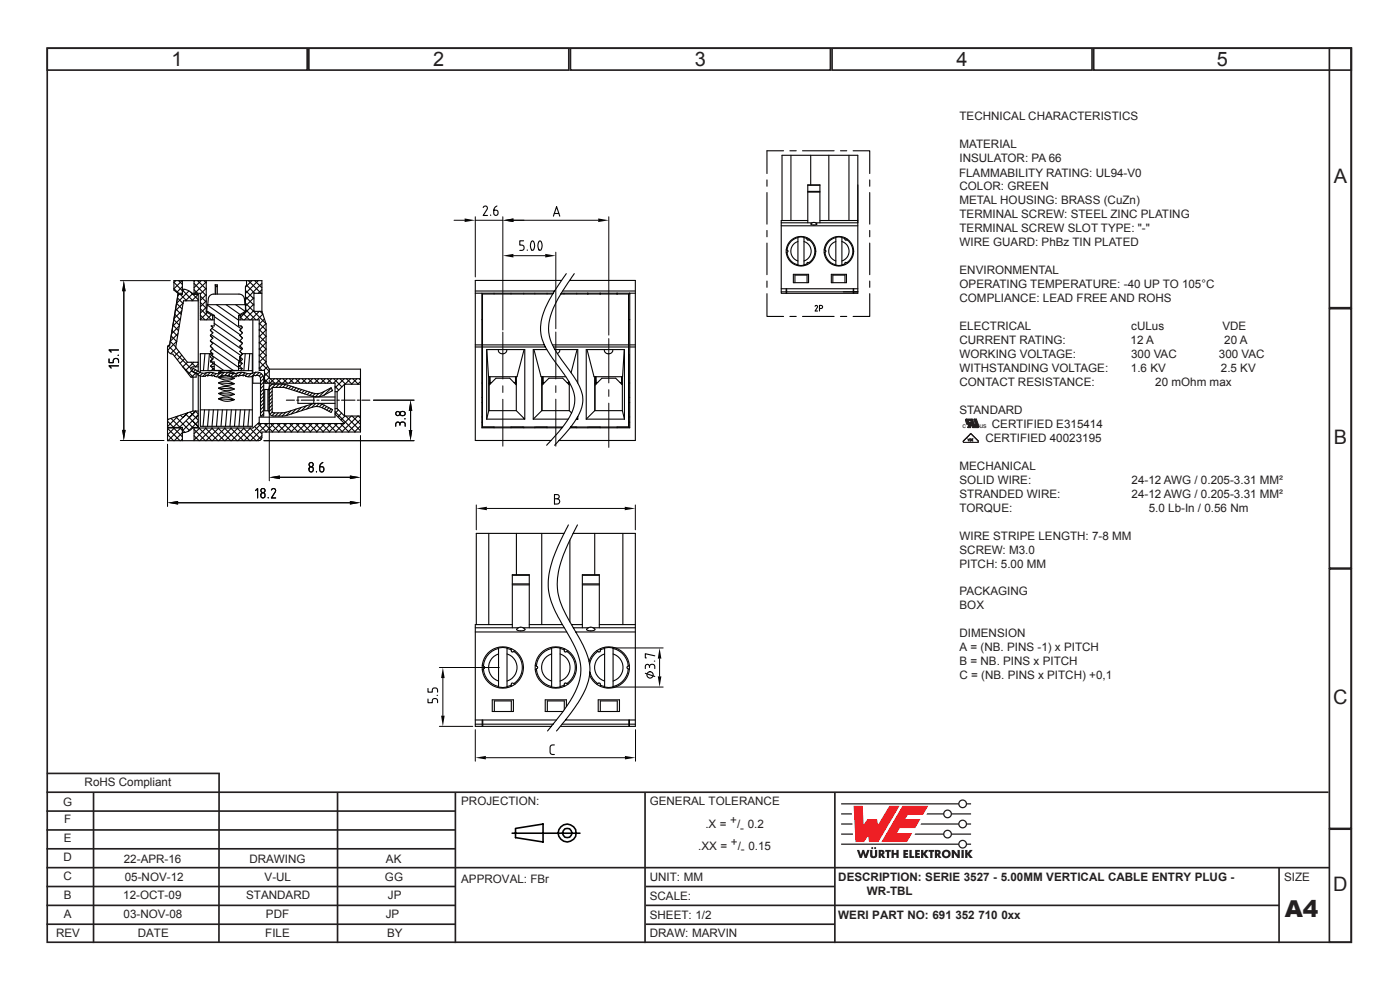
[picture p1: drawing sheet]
<svg xmlns="http://www.w3.org/2000/svg" width="297mm" height="210mm" viewBox="0 0 297 210" stroke-linecap="round" stroke-linejoin="round" font-family="sans-serif">
<g fill="none" stroke="#231f20" stroke-width=".35">
<path d="M10 10.2h276.7v189.7h-276.7zM10 10.2h55.2v4.7h-55.2zM65.5 10.2h55.2v4.7h-55.2zM121 10.2h55.2v4.7h-55.2zM176.5 10.2h55.2v4.7h-55.2zM232 10.2h54.7v4.7h-54.7zM282 10.2h4.7v55.1h-4.7zM282 65.5h4.7v55h-4.7zM282 120.7h4.7v55h-4.7zM9.8 168h272M9.8 172h86.7M9.8 176h86.7"/>
<path d="M9.9 164.1h36.7M19.8 168v32M46.5 164l-.1 36M71.6 168v32M96.6 168v32M136.8 168v32M177.1 168v32M282 175.9h4.7v24h-4.7zM9.8 192h86.7M9.8 196h86.7M9.8 180h86.7M9.8 184h272.2"/>
<path d="M9.8 188h86.7M137 192h134.3M137 196h40.1M137 188h40.1M271.3 184v16"/>
</g>
<g fill="#ee1d23">
<path d="M181.1 170.9h1.9l.2 4 .9-1.2h2l.2 1.3 2.4-4.1h2.1l-4.5 7.7h-1.9l-.2-1.3-.9 1.3h-1.8z"/>
<path d="M191.4 170.9h5.5l-1.1 1.9h-3.2l-.6 .9h3.3l-1.1 1.9h-3.3l-.6 1.1h3.2l-1.1 1.9h-5.4z"/>
</g>
<g fill="#231f20">
<path d="M181.8 180.3h.5l.3 1 .3-1h.4l.3 1 .4-1h.5l-.6 1.7h-.5l-.3-1-.3 1h-.4z"/>
<path d="M184.6 180.3h.5v1.2l.2 .1 .3-.1v-1.2h.5v1.1a.76 .76 0 0 1-.8 .6 .76 .76 0 0 1-.7-.6z"/>
<path d="M187.8 180.3h1.2v.4h-.4v1.3h-.5l.1-1.3h-.4z"/>
<path d="M189.1 180.3h.5v.6h.6v-.6h.5l-.1 1.7h-.4v-.7h-.6v.7h-.5z"/>
<path d="M191.6 180.3h1.1v.4h-.6v.2h.5v.4h-.5v.3h.6v.4h-1.1z"/>
<path d="M192.9 180.3h.5v1.3h.5v.4h-1z"/>
<path d="M194.1 180.3h1v.4h-.5v.2h.5v.4h-.5v.3h.6v.4h-1.1z"/>
<path d="M195.4 180.3h.5v.7l.5-.7h.6l-.7 .8 .7 .9h-.6l-.5-.7v.7h-.5z"/>
<path d="M197 180.3h1.2v.4h-.4v1.3h-.5v-1.3h-.3z"/>
<path d="M201.9 180.3h.5l.8 1-.1-1h.5v1.7h-.5l-.7-1.1v1.1h-.5z"/>
<path d="M204 180.3h.5v1.7h-.5z"/>
<path d="M204.7 180.3h.5v.7l.5-.7h.6l-.6 .8 .7 .9h-.6l-.6-.7v.7h-.5z"/>
<circle cx="185" cy="179.9" r=".22"/>
<circle cx="185.7" cy="179.9" r=".22"/>
</g>
<g fill="#231f20">
<path d="M186.9 180.7v.3h.2v-.2zM186.4 180.3h.5a.55 .55 0 0 1 .7 .3 .55 .55 0 0 1-.3 .7l.5 .7h-.5l-.4-.6v.6h-.5z" fill-rule="evenodd"/>
<path d="M198.8 180.7v.3h.2l.1-.2zM198.3 180.3h.6a.55 .55 0 0 1 .6 .3 .55 .55 0 0 1-.2 .7l.4 .7h-.5l-.4-.6v.6h-.5z" fill-rule="evenodd"/>
<path d="M200.3 181.2a.5 .5 0 0 0 1 0 .5 .5 0 0 0-1 0zM199.8 181.1a.95 .95 0 0 1 1.9 0 .95 .95 0 0 1-1.9 0z" fill-rule="evenodd"/>
</g>
<path d="M178.4 176.9h2.6M178.4 174.8h2.4M178.4 172.6h2.3" fill="none" stroke="#231f20" stroke-width=".27"/>
<g fill="#231f20">
<path d="M178.4 170.4h24.9a.94 .94 0 0 1 .9-.8 .94 .94 0 0 1 1 .8h.8v.2h-.8a.94 .94 0 0 1-1 .9 .94 .94 0 0 1-.9-.9h-24.9zM203.5 170.5a.7 .7 0 0 1 1.4 0 .7 .7 0 0 1-1.4 0z" fill-rule="evenodd"/>
<path d="M196.7 172.5h3.4a.94 .94 0 0 1 .9-.8 .94 .94 0 0 1 1 .8h4v.3h-4a.94 .94 0 0 1-1 .8 .94 .94 0 0 1-.9-.8h-3.6zM200.3 172.6a.7 .7 0 0 1 1.4 0 .7 .7 0 0 1-1.4 0z" fill-rule="evenodd"/>
<path d="M195.4 174.7h7.9a.94 .94 0 0 1 .9-.9 .94 .94 0 0 1 1 .9h.8v.2h-.8a.94 .94 0 0 1-1 .8 .94 .94 0 0 1-.9-.8h-8zM203.5 174.8a.7 .7 0 0 1 1.4 0 .7 .7 0 0 1-1.4 0z" fill-rule="evenodd"/>
<path d="M194.2 176.8h5.9a.94 .94 0 0 1 .9-.8 .94 .94 0 0 1 1 .8h4v.3h-4a.94 .94 0 0 1-1 .8 .94 .94 0 0 1-.9-.8h-6.1zM200.3 176.9a.7 .7 0 0 1 1.4 0 .7 .7 0 0 1-1.4 0z" fill-rule="evenodd"/>
<path d="M178.4 178.9h24.9a.94 .94 0 0 1 .9-.8 .94 .94 0 0 1 1 .8h.8v.3h-.8a.94 .94 0 0 1-1 .8 .94 .94 0 0 1-.9-.8h-24.9zM203.5 179.1a.7 .7 0 0 1 1.4 0 .7 .7 0 0 1-1.4 0z" fill-rule="evenodd"/>
</g>
<path d="M204.4 93.5l-.1 .2 .2 .2M204.4 93.5v.2l.1 .1M207.5 93.5v.2l-.1 .1M207.5 93.5l.1 .2-.2 .2" fill="none" stroke="#231f20" stroke-width=".21"/>
<path d="M205.8 92.1l-1.4 1.4v.4h3.1v-.4l-1.4-1.4zM204.4 93.5l1.6-1.4 1.5 1.5-.1 .2h-2.9z" fill="#231f20"/>
<g fill="none" stroke="#231f20" stroke-width=".21">
<path d="M204.3 92h3.3v1.9h-3.3zM204.4 93.5l1.5-1.5 1.6 1.5M204.4 93.5l1.5-1.4 1.6 1.4M204.5 93.8h2.9M204.5 93.9h2.9M204.8 89.1l.3 .8M205.3 93.1l.2 .4 .1-.4M205.4 89.3l.1 .3M205.8 93.1l.2 .1-.1 .3h-.1zM206 89.3l.1 .3M206.2 93.3h.2M206.3 89l.4 1.1"/>
<path d="M206.4 93.1h-.2v.4h.2M206.6 89l.4 1.1M207.1 88.9l.6 1.5"/>
</g>
<path d="M204.9 89l.1 .9 .5 .1-.2 .7h.6l.2-.6 .2 .6 1.4-.1-.6-1.7-.5 .1 .4 1.1h-.3l-.4-1.2zM205.4 89.3h.6l.1 .3h-.6z" fill="#231f20"/>
<path d="M204.8 88.9h2.9v1.8h-2.9zM205.1 89.9l.4 .1-.1 .7h.5l.2-.6 .3 .6h1.1l.2-.3M205.5 89.6h.1M206 89.3h-.6M206.1 89.6h-.6M206.3 89l-1.3-.1-.2 .2M206.7 90.1h.3M207.1 88.9l-.5 .1" fill="none" stroke="#231f20" stroke-width=".21"/>
<path d="M129.9 137.4h10.8M139.9 139.7v3.8M129.9 145.7h10.8" fill="none" stroke="#050504" stroke-width=".21"/>
<g fill="#050504">
<path d="M139.9 137.4l.4 2.3h-.8z"/>
<path d="M139.5 143.5h.8l-.4 2.2z"/>
</g>
<path d="M101 107.1v5.3M103.3 107.9h29.2M134.8 107.1v5.3" fill="none" stroke="#050504" stroke-width=".21"/>
<g fill="none" stroke="#050504" stroke-width=".23">
<path d="M103.7 113.1v19.4M114.9 113.1v19.4M119.7 113.1h-18.7v19.4M120.9 114.6v17.3M126.2 113.1v8.8M132.1 113.1v19.4M134.8 113.1v41h-15.9M100.8 133.2h9.2M100.8 132.5h7.9M100.8 134.1h19.4M105.8 138.7a3 3 0 0 0-2.1 2.9 3 3 0 0 0 2.1 2.9M105.8 137.5a4.1 4.1 0 0 0-3.3 3.8"/>
<path d="M105.8 137.4h1.8v8.3h-1.8zM107.6 137.5l.9 .4M107.6 138.7a3 3 0 0 1 2.1 2.9 3 3 0 0 1-2.1 2.9M108.5 137.6l.1 .7 .6-.3M108.7 124.1h3.6M108.7 123.9h3.6M108.7 122h3.6M108.7 133.2v-11.3h3.6v11.3M109 138.2a4.1 4.1 0 0 1 0 6.8M109.6 133.5a1.01 1.01 0 0 1 1.8 .1 1.38 1.38 0 0 1-1.8-.1zM111 133.2h8.7M112.3 132.5h7"/>
<path d="M117 138.7a3 3 0 0 0-2.1 2.9 3 3 0 0 0 2.1 2.9M117 137.5a4.1 4.1 0 0 0-3.2 3.8M117 137.4h1.8v8.3h-1.8zM118.8 137.5l.9 .4M118.8 138.7a3 3 0 0 1 2.1 2.9 3 3 0 0 1-2.1 2.9M119.7 137.6l.1 .7 .7-.3M120.2 138.2a4.1 4.1 0 0 1 0 6.8M123.5 122h3.6M123.5 133.2v-11.3h3.6v11.3M123.5 124.1h3.6M123.5 123.9h3.6M124.6 133.3a.97 .97 0 0 1 1.6 .3 1.4 1.4 0 0 1-1.7-.1z"/>
<path d="M125.8 133.2h9M126.8 138.2a4.2 4.2 0 0 0-1.7 2.7M127.1 132.5h7.7M127.4 137.6l-.2 .7-.6-.3M128.3 137.5l-.9 .4M128.3 138.7a3 3 0 0 0-2.2 2.9 3 3 0 0 0 2.2 2.9M128.3 137.4h1.8v8.3h-1.8zM130.1 137.5a4.1 4.1 0 0 1 3.2 3.8M130.1 138.7a3 3 0 0 1 2.1 2.9 3 3 0 0 1-2.1 2.9M138.9 139.1l-2-.4v.9h.2M100.8 153.6h1.5M100.8 152.7h17.2"/>
<path d="M102.3 152.7v1.4M102.3 141.1l.5 .5-.5 .4M102.4 152.7v1.4M102.5 141.9a4.1 4.1 0 0 0 3.3 3.7M104.4 148.4h4.5v2.5h-4.5zM104.9 150.9v-2.2h3.6v2.2M108.5 145.3l-.9 .3M109.2 145.1l-.6-.2-.1 .7M113.6 141.1l.5 .5-.5 .4M113.8 141.9a4.1 4.1 0 0 0 3.2 3.7M119.2 153.6h14.2M119.7 150.5v-1.8h-3.6v2.2"/>
<path d="M119.7 145.3l-.9 .3M120.2 149.9v-1.5h-4.5v2.5h3.7M120.5 145.1l-.7-.2-.1 .7M125 140.3a4.4 4.4 0 0 1 6.6-2.3 4.4 4.4 0 0 1 .3 7 4.4 4.4 0 0 1-6.8-1.8M126.6 145.1l.6-.2 .2 .7M126.9 148.4h4.5v2.5h-4.5zM127.4 145.3l.9 .3M127.4 150.9v-2.2h3.6v2.2M133.3 141.9a4.1 4.1 0 0 1-3.2 3.7M133.4 152.7v1.4M133.5 141.1l-.5 .5 .5 .4M133.5 153.6h1.3"/>
<path d="M133.5 152.7v1.4M136.9 142.8l2 .7M137.8 141.6a.47 .47 0 0 0-.3-.7 .47 .47 0 0 0-.6 .5v.4M137.8 141.4a.57 .57 0 0 1 .5-.5 .57 .57 0 0 1 .6 .5v.4M138.8 140.2h.1"/>
<circle cx="106.7" cy="141.6" r="4.4"/>
<circle cx="117.9" cy="141.6" r="4.4"/>
<circle cx="137.9" cy="143.2" r=".67"/>
</g>
<g fill="#050504">
<path d="M101 107.9l2.3-.4v.7z"/>
<path d="M132.5 107.5l2.3 .4-2.3 .3z"/>
</g>
<path d="M100.8 154.8v6.7M134.8 154.8v6.7M103.1 160.7h29.5" fill="none" stroke="#050504" stroke-width=".21"/>
<g fill="#050504">
<path d="M100.8 160.7l2.3-.4v.8z"/>
<path d="M132.6 160.3l2.2 .4-2.2 .4z"/>
</g>
<path d="M106.7 46v24M108.9 46.7h18M129.2 46v25.1" fill="none" stroke="#050504" stroke-width=".21"/>
<g fill="#050504">
<path d="M106.7 46.7l2.2-.4v.8z"/>
<path d="M126.9 46.3l2.3 .4-2.3 .4z"/>
</g>
<path d="M108.9 54.2h6.8M117.9 53.5v16.2" fill="none" stroke="#050504" stroke-width=".21"/>
<path d="M117.6 105.8h.6a.56 .56 0 0 1 .6 .6 .56 .56 0 0 1-.6 .5h-.6v-2h.6a.44 .44 0 0 1 .4 .5 .44 .44 0 0 1-.4 .4" fill="none" stroke="#050504" stroke-width=".23"/>
<g fill="#050504">
<path d="M106.7 54.2l2.2-.3v.7z"/>
<path d="M115.7 53.9l2.2 .3-2.2 .4z"/>
</g>
<path d="M96.3 46.7h2.3M100.8 46v12.7M108.9 46.7h2.3" fill="none" stroke="#050504" stroke-width=".21"/>
<path d="M111.1 51.1h-.8v.9h.4a.57 .57 0 0 1 .5 .6 .57 .57 0 0 1-.5 .5h-.4M111.9 53v.1M112.7 51.2l.3-.1a1.38 1.38 0 0 1 0 2 1.4 1.4 0 0 1-.3-1.9zM114.3 51.2l.2-.1a1.34 1.34 0 0 1 0 2 1.44 1.44 0 0 1-.2-1.9z" fill="none" stroke="#050504" stroke-width=".23"/>
<g fill="#050504">
<path d="M106.7 46.7l2.2-.4v.8z"/>
<path d="M98.6 46.3l2.2 .4-2.2 .4z"/>
</g>
<path d="M100.8 46.7h5.9M106.7 70.5v9.9M129.2 71.8v9.4M106.7 81.8v1.5M106.7 84.7v9.9M129.2 82.7v1.4M129.2 85.5v9.4M93.2 141.6h12.7M93.2 154.1h7.1M94 143.8v8" fill="none" stroke="#050504" stroke-width=".21"/>
<g fill="none" stroke="#050504" stroke-width=".23">
<path d="M100.8 59.5h18.3M102.5 44l.4-.3a.45 .45 0 0 1 .4 .7l-.8 1.3h.9M104.1 45.6v.1M105.4 43.7a1.31 1.31 0 0 0-.4 1.9 .54 .54 0 0 0 .7-.4 .54 .54 0 0 0-.5-.6h-.5M134.8 59.5v33.9M100.8 73.6h1.4M100.8 73.2h1.4M102.2 62.2v28.5M102.2 67.8h.2M103.2 74.2h8.1v14.7M103.2 74.2v14.7M103.3 74.2l.3 5.7h6.1l1.5-5.7"/>
<path d="M103.7 79.9v7.2h5.8M103.8 79.9v7.2M103.9 79.9v1.3M104 79.9v1.6M104.8 62.2v.2M105.7 74.2a.87 .87 0 0 0 .9 .8 .87 .87 0 0 0 .9-.8M108.4 62.2v.2M109.4 79.9v1.6M109.5 79.9v1.3M109.5 79.9v7.2l1.8 1.8h-8.1M111.1 62.2v.2M113.3 74.2l1.5 5.7h5.2"/>
<path d="M113.5 62.2v.2M114.9 79.9v7.2h5.9v-6M115 79.9v7.2M115.1 79.9v1.3M115.2 79.9v1.6M116 74.2h-2.9v14.7M116 62.2v.2M117.2 73.2h16.1M117.3 62.4h-14.9v28.2h17M117.4 73.6h15.9M118.7 74.2l-.1 .5-.4 .3M119.1 62.2h15.7"/>
<path d="M119.4 61.7h15.4M119.6 62.2v.2M122.4 62.2v.2M122.4 74.2l-1.2 4.9M122.6 74.2v7.1M124.5 74.2l1.5 5.7h6.1l.3-5.7M124.7 62.2v.2v-.2M124.7 62.2v.2M126.2 79.9v7.2l-1.8 1.8M126.2 79.9v7.2M126.3 79.9v1.3M126.5 79.9v1.6"/>
<path d="M127.3 62.2v.2M128.2 74.2a.87 .87 0 0 0 .9 .8 .87 .87 0 0 0 .9-.8M130.9 62.2v.2v-.2M130.9 62.2v.2M131.9 79.9v1.6M132 79.9v1.3M132 79.9v7.2M133.3 75.2l.1 15.4h-2.5v.1M133.3 62.4v28.2M133.3 67.8h.3M133.6 73.6h1.2M133.6 73.2h1.2"/>
<path d="M133.6 62.2v28.5h-12.7M100.8 93.4h16.1M102.2 84.3h.2M102.2 85.4h.2M102.2 81.2h.2M102.2 89.6h.2M102.2 88.4h.2M103.7 87.1l-.5 1.8M103.8 81.4h.2M103.8 81.2h.2M103.9 80.8h.1M104 81.1h.3"/>
<path d="M104.8 90.6v.1M108.4 90.6v.1M109 81.1h.4M109.4 81.4h.1M109.4 81.2h.1M109.4 80.8h.1M109.5 81.6l-1.4-1.4h-2.9l-1.4 1.5M110.9 90.6h.1M111.1 90.6v.1M113.1 88.9h7.4M113.5 90.6v.1M114.9 87.1l-1.8 1.8"/>
<path d="M115 81.4h.2M115 81.2h.2M115.1 80.8h.1M115.2 81.1h.3M116 90.6v.1M120.3 81.1h.3M120.6 81.4h.2M120.6 81.2h.2M120.6 80.8v.7M120.7 81v.2M120.8 81.6l-1.4-1.4h-2.9l-1.5 1.5M121.1 90.6h1.1"/>
<path d="M122.2 90.6h.1M122.4 90.6v.1M122.4 88.7l.2 .2M124.4 88.9v-14.7h8.1v14.7M124.4 88.9h8.1M124.7 90.6v.1M124.9 90.6h2.4v.1M126.2 87.1h5.8M126.2 81.4h.3M126.2 81.2h.3M126.3 80.8h.2M126.5 81.1h.3"/>
<path d="M131.5 81.1h.4M131.9 80.8h.1M131.9 81.4h.1M131.9 81.2h.1M132 87.1l.5 1.8M132 81.6l-1.4-1.4h-2.9l-1.5 1.5M133.4 84.3h.2M133.4 85.4h.2M133.4 81.2h.2M133.4 89.6h.2M133.4 88.4h.2"/>
</g>
<g fill="#050504">
<path d="M93.6 151.8h.7l-.3 2.3z"/>
<path d="M94 141.6l.3 2.2h-.7z"/>
</g>
<path d="M87.1 87.1v4.1M90.8 146v.8h.9v-.4a.57 .57 0 0 1 .6-.5 .57 .57 0 0 1 .5 .5v.4M90.8 148.3v.8h.9v-.5a.57 .57 0 0 1 .6-.4 .57 .57 0 0 1 .5 .4v.5M92.7 147.5h.1" fill="none" stroke="#050504" stroke-width=".23"/>
<path d="M117.9 70.4v10M56 93.5h31.8M79.2 84.9h8.6M117.9 81.8v1.5M117.9 84.7v9.9" fill="none" stroke="#050504" stroke-width=".21"/>
<g fill="#050504">
<path d="M86.7 91.2h.8l-.4 2.3z"/>
<path d="M87.1 84.9l.4 2.2h-.8z"/>
</g>
<g fill="none" stroke="#050504" stroke-width=".23">
<path d="M26.3 61.8v29.4M84.8 90a.57 .57 0 0 1 .6-.5 .57 .57 0 0 1 .6 .5v.4M84.8 90.2a.47 .47 0 0 0-.3-.7 .47 .47 0 0 0-.6 .5v.4M84.9 87.5a.51 .51 0 0 1 .8-.2 .51 .51 0 0 1-.2 .9 .5 .5 0 0 1-.5-.2 .5 .5 0 0 1-.1-.5zM85.9 88.8h.1"/>
<circle cx="84.4" cy="87.7" r=".45"/>
</g>
<path d="M25.5 59.5h10.6M25.5 93.4h9.3" fill="none" stroke="#050504" stroke-width=".21"/>
<g fill="#050504">
<path d="M26.3 59.5l.3 2.3h-.7z"/>
<path d="M25.9 91.2h.7l-.3 2.2z"/>
</g>
<path d="M23.1 76.1v.8h.9v-.4a.57 .57 0 0 1 .6-.5 .57 .57 0 0 1 .5 .5v.4M25 75.4h.1M25.1 74.2h-2l.5 .5M25.1 77.6h-2l.5 .5M37.8 106.6h36.4" fill="none" stroke="#050504" stroke-width=".23"/>
<path d="M35.5 94.2v13.2M76.5 92.4v15" fill="none" stroke="#050504" stroke-width=".21"/>
<g fill="#050504">
<path d="M35.5 106.6l2.3-.3v.7z"/>
<path d="M74.2 106.3l2.3 .3-2.3 .4z"/>
</g>
<g fill="none" stroke="#050504" stroke-width=".23">
<path d="M54.2 104.1l.5-.5v2M55.4 104.7a.49 .49 0 0 1 .7 0 .49 .49 0 0 1 0 .7 .49 .49 0 0 1-.7 0zM56.9 105.5v.1M57.6 103.9l.4-.3a.45 .45 0 0 1 .4 .7l-.8 1.3h.9M59.4 101.2h14.8"/>
<circle cx="55.8" cy="104.1" r=".45"/>
</g>
<path d="M57.1 80.7v21.3" fill="none" stroke="#050504" stroke-width=".21"/>
<g fill="#050504">
<path d="M74.2 100.9l2.3 .3-2.3 .4z"/>
<path d="M57.1 101.2l2.3-.3v.7z"/>
</g>
<g fill="none" stroke="#050504" stroke-width=".23">
<path d="M36.9 59.9l1.8 1.8M37.3 59.5l-.4 .4M37.9 59.5l.8 .8M38.6 59.5l-1.7 1.8M38.7 59.5v2.9h-.9l-1.8 10.8-.5 .5M41.2 59.5v2.7M41.3 59.5l-.1 .2M41.9 59.5l1.9 1.8M42.7 59.5l-1.5 1.5M43.3 59.5l.5 .5M43.8 59.5v6.7M43.8 59.8l-2.5 2.4"/>
<path d="M52.3 59.5v.9l-.2 .4v5.5M52.7 59.5l2.7 2.7M53.4 59.5l-1.3 1.4M54 59.5l1.6 1.6M54.8 59.5l-2.7 2.7M120.1 58l-.5 .8a25.9 25.9 0 0 0-4.8 9.4 10 10 0 0 0 2.5 7.9 27.2 27.2 0 0 1 4.4 7.2 8 8 0 0 1-2 6.9l-3.7 4.3M120.8 59.5h14M121.8 58l-.8 1.2a22.8 22.8 0 0 0-4.6 9.7 9.7 9.7 0 0 0 2.3 6.8l.5 .7a26.6 26.6 0 0 1 4.1 6.6 7.5 7.5 0 0 1-1.7 6.9l-3.9 4.6M35.5 74.2h.1M35.5 73.7v19.8h19.4l.6-.4 .1-1.5h20.9v-13.3h-19.4M35.6 74.2a1.1 1.1 0 0 0 1.1 .9l3.8 4.9h1.1v-.8l-.9-.5M35.7 73.3l4.8 4.9"/>
<path d="M36.1 72.4l1.2 1.2M36.3 71.3l1.2 1.2M36.5 70.1l1.2 1.2M36.7 69l1.2 1.2M36.9 61.2l1 1M36.9 67.8l1.2 1.2M37.1 66.7l1.1 1.1M37.3 65.5l1.1 1.2M37.4 73.8l-1.2 1.2M37.5 72.4l-1.9 1.9M37.7 63.2l1.1 1.2M37.8 70.8l-1.7 1.6"/>
<path d="M37.8 62.2l-.9-.7v-2h18.7v6.5M37.8 62.2l-1.8 11-.4 .2-.1 .2M37.8 62.2h.9M38 74.6l-1 1M38 62.4l-.3 .3M38 69.1l-1.6 1.7M38.2 62.4l1.4 1.4M38.3 67.5l-1.6 1.7M38.6 75.3l-1 1M38.6 65.9l-1.7 1.7M38.7 60.8l-1.2 1.2M38.7 61.3a2.83 2.83 0 0 1 2.2 1.1"/>
<path d="M38.7 62.2h-.1M38.7 61.5l2.2 2.3M38.7 77.7l2.3 2.3M38.8 64.3l-1.6 1.6M39.1 61.4l-.4 .4M39.2 76.1l-1 1M39.8 76.8h2.3M39.8 76.8l-1 1M40.1 61.7l-2.6 2.7 1.1 1.1M40.4 62l.5 .4M40.5 76.8l1 1M40.7 78.6l-.7 .7"/>
<path d="M40.7 62.2h1.8v5.6h2.9M40.8 62.3l-1.5 1.5M40.9 62.4l1.2 1.2M40.9 80v7.2M40.9 62.4h1.2M41 78.1l-.4 .6 1 .6 .3-.1 .1 .3 .5 .3h1.1l.1-.2 .3 .1h1.1l.2-.1 .2 .2 .7 .2 .6-.1 .2-.3 .3 .1h1M41 78.1l1.4 .9M41 78.1l-.1 .1M41.1 76.8l-1.7 1.8M41.2 60.1l2.6 2.6M41.2 61.5l.7 .7M41.4 79.1l.2 .2"/>
<path d="M41.5 78.4l-.5 .5M41.5 79.1l-.9 .9M41.9 76.8l.2 .2M41.9 78.7l-.5 .5M42 62.4l-1.3 1.4M42.1 77.2l-.6 .6M42.1 63.8h-.1M42.1 77.8h-1.2a.46 .46 0 0 0-.4 .4 .46 .46 0 0 0 .2 .5M42.1 79.6v11.1h-1.2a2.83 2.83 0 0 1-2.2 1.1l-1.7 1.7M42.1 63.8h-3.2l-1.6 9.9 2.5 3.1M42.1 62.4v16.4M42.4 79a1.77 1.77 0 0 0 1.5 0h.6l1.3 .2h.8"/>
<path d="M42.4 79l-.4 .4M42.5 62.8l1.3 1.3M42.5 64.2l1.3 1.2M42.5 65.5l2.4 2.3M42.5 66.9l1 .9M42.5 78.6h11M42.5 79.7v10.7h11v-10.5M42.5 75v.1M42.9 79.2l-.5 .5M43.5 75l-.3 3.6M43.8 66.2l1.3 .7M43.8 65.2l-1.3 1.2"/>
<path d="M43.8 63.8l-1.3 1.3M43.8 62.5l-1.3 1.2M43.8 61.1l-1.3 1.3M43.8 66.2h.4M43.8 79.1l-.8 .7M44 64.7l7.2 5.1M44 66.3l-1.5 1.5M44.4 75l-.3 3.6M44.5 75l.7 .7v.3l-.5 .5M44.6 70.1h.1M44.6 72.3l6.3 4.4M44.6 79l-.7 .7"/>
<path d="M44.7 76.5l.1 .1M44.7 77.7l.7 .1M44.7 70.1l.4 .5-.5 .6 .5 .5-.5 .6 .5 .5-.5 .7 .5 .5-.5 .6 .5 .5-.5 .6 .5 .5-.5 .6h.8v1.8M44.7 76.5l.5 .6-.5 .5M44.7 77.6l.5 .6M44.7 76.7l.2 .1M44.8 71l6.3 4.4M44.8 66.8l-1 1M44.9 75.4l4.6 3.2M45 69.7l6.3 4.4M45.1 75h-2.6v4M45.1 74l5.5 3.9"/>
<path d="M45.1 66.9v.9M45.1 78.1v.2M45.1 66.9h.3M45.2 78.2l.2 .1zM45.2 78.2l-.4 .4M45.2 77.1l.2 .1zM45.3 79.1l-.6 .6M45.4 67.1l5.6 3.9M45.4 68.6l5.9 4.1M45.4 77.2l2.1 1.4M45.7 60.4v2M45.7 60.4h.4v2"/>
<path d="M45.7 60.4l.1 .2M45.8 60.6l.2 .2 .1-.2M45.8 60.6v1.8M45.8 79.2l-.4 .5M45.9 64.6l4.7 3.3M46.4 79l.4 .2M46.4 79h1M46.6 79.2l-.7 .7M46.6 79.2a3.8 3.8 0 0 1 3 .1l.4-.1a3.1 3.1 0 0 1 2.5 0h.8M47.6 79l-.9 .9M47.7 78.6l-1.3 .4M48 64.6l2.9 2.1"/>
<path d="M48 78.6l1.7 .5M48.3 79l-.6 .7M48.3 79.7l.3-.1 .4 .3M48.6 79.1h1.1M48.9 79.2l-.6 .5M49.1 78.6h.6M49.3 78.6h.5M49.5 79.3l-.6 .6M49.7 79.1l-.3 .2M50 64.6l2 1.5M50.5 79.1l-.9 .9M50.5 79.8l1.5-.2a1.18 1.18 0 0 0 1.5 .3"/>
<path d="M50.5 79.8l-.2-.2-.2 .3h-1.1M50.6 66.9h.3M50.6 67.8h4.4v10.8h1.1v2.2l.5 .5M50.6 77.6h.2zM50.6 77l.7 .1M50.6 78.1l.7 .1M50.8 77.7l.6 .5-.4 .4M50.8 75.7v.8l.6 .6-.6 .5M50.8 77.6v.1M50.9 77.6l-.1 .1M50.9 73.4l.5 .5M50.9 75.7l.5 .6-.5 .5h-.3v1.8"/>
<path d="M50.9 73.4l.5 .5-.5 .6 .5 .5M50.9 67.2l.7 .6M50.9 66.9v.9M51.1 75.5l-.2 1.2M51.3 79l-.8 .8M51.4 75h2.1v4.2M51.4 75l-.5 .7M51.5 75l-.7 .7M51.6 66.6l1.3 1.2M51.9 66.2h.2M51.9 79.1l-.5 .6M52 64.6l-.2-1.5-.7-.7h-5.7l-.7 .2-.4 .4-.2 1.6"/>
<path d="M52 64.6l.1 .1M52 75l-.3 3.6M52 66.3l-1.1 1.1M52.1 66.3l-1.2 .6M52.1 61.6l1.8 1.8M52.1 64.6l.1 1.4-1.6 .9v2.2h.5l.3 .3-.5 .6 .5 .5-.5 .6 .5 .6-.5 .6 .5 .6-.5 .5M52.1 62.9l1.8 1.8M52.1 64.3l4.3 4.4-1.4 1.4M52.1 65.6l2.2 2.2M52.1 64.6h-8.1l-.1 1.4 1.5 .9v2.2h-.6l.3 .4-.5 .6M52.3 60.5l1.7 1.7M52.5 79.2l-.4 .5"/>
<path d="M53 75l-.3 3.6M53.3 79.2l-.7 .7M53.3 79.2l1-.2a1.37 1.37 0 0 1 1.6 1.3M53.6 67.8v11.3M53.6 79.8v1.5h1.7M53.9 64.5l-1.8 1.8M53.9 63.1l-1.8 1.8M53.9 65.8l-2 2M54.3 79l-.9 .9M54.4 79.6h-.5l-.4 .3M54.4 79.6a.67 .67 0 0 1 .9 .7v8h.6v-8M55 79l-.6 .6"/>
<path d="M55 68.6l1.5 1.4-1.5 1.4M55 69.9l1.5 1.5M55 71.3l1.5 1.4M55 72.6l1.5 1.5M55 73.9l1.5 1.5M55 75.3l1.5 1.5M55 76.6l2.1 2.2M55 78l.6 .6M55 66l-1.8 1.8M55.2 66l.6 .6M55.5 79.3l-.5 .5M55.5 60.1l-3.4 3.5"/>
<path d="M55.6 62.2h-1.7v3.8h1.7M55.6 61.5l-.8 .7M55.6 66l.9 2.7v8.5l.6 1.1M55.8 66.6l-1.3 1.2M55.8 79.7l-.6 .5M56.1 67.7l-1.1 1.1M56.1 79.1l1 1M56.5 76.7l-1.5 1.5M56.5 75.4l-1.5 1.4M56.5 74l-1.5 1.5M56.5 72.7l-1.5 1.4M56.5 71.3l-1.5 1.5"/>
<path d="M56.8 77.7l-.9 .9M57.1 78.7l-1 1M57.1 78.3v2h19.4M100.8 61.7h16.9M100.8 62.2h16.6M102.4 73.2h13.1M102.4 73.6h13.3M117.7 74.2h4.9M119 62.4h14.3M35.5 90.7h3.2v2.8M35.5 90.8h3.2M35.5 89.4l1.4 1.3"/>
<path d="M35.5 90.9l2.7 2.6M35.5 92.2l1.3 1.3M35.6 90.8l-.1 .1M35.8 88.9l-.3 .2M36.3 88.8l1.9 1.9M36.8 90.8l1.9 1.9M37 90.8l-1.5 1.4M37.3 88.4l2.9 2.9M37.8 88.3l-2.3 2.2M38.2 90.8l.5 .5M38.3 88.1l.5 .4M38.3 90.8l-2.7 2.7"/>
<path d="M38.7 93.1l-.4 .4M38.7 91.2l.6 .5M38.8 88.5l1-.9-3.1 3.1M39.3 87.7l2.8 2.8-1.2-1.2M39.5 89.3l1.4 1.4M40.2 88.5l1.3-1.3-3.4 3.5M40.3 87.4l1.8 1.7M40.9 87.2h1.2M40.9 87.2l-5.4 1.8M41.2 90.8v2.7M41.2 91.1l2.4 2.4M41.2 92.4l1 1.1"/>
<path d="M41.4 87.2l.7 .6M41.5 88.5l.6-.5-3.4 3.4M42.1 89.4l-2.2 2.1M42.2 90.8l2.7 2.7M42.4 90.8l-1.2 1.2M42.5 86.9h11M43.4 86.9l-.3 3.5M43.6 90.8l2.6 2.7M43.7 90.8l-2.5 2.6M44.3 86.9l-.3 3.5M44.9 90.8l2.7 2.7M45.1 90.8l-2.7 2.7"/>
<path d="M45.3 86.9l-.3 3.5M46.2 86.9l-.3 3.5M46.2 90.8l2.8 2.7M46.4 82.3l1.5 .6h.8l1-.4M46.4 81.2l1.5 .6 .9-.1 .9-.3M46.4 80.1l.8-.3 1-.1 1.5 .6-.8 .3h-.9zM46.4 84.6l3.3 .2-1.7-.6-.8 .1-.8 .3 1 .4 .8 .1 1.5-.3M46.4 83.5l.7-.3 1-.1 1.6 .6-.9 .3h-.9zM46.4 81.2l.9-.3h.8l1.6 .5M46.4 82.3l.9-.3h.8l1.6 .5M46.4 80.1l3.3 .2M46.4 81.2l3.3 .2"/>
<path d="M46.4 82.3l3.3 .2M46.4 83.5l3.3 .2M46.4 90.8l-2.7 2.7M47.2 86.9l-.3 3.5M47.6 90.8l2.7 2.7M47.8 90.8l-2.7 2.7M48.1 86.9l-.3 3.5M48.9 90.8l2.7 2.7M49.1 86.9l-.3 3.5M49.1 90.8l-2.7 2.7M50 86.9l-.3 3.5M50.3 90.8l2.7 2.7"/>
<path d="M50.5 90.8l-2.7 2.7M51 86.9l-.3 3.5M51.6 90.8l2.7 2.7M51.8 90.8l-2.7 2.7M51.9 86.9l-.3 3.5M52.9 86.9l-.3 3.5M53 90.8l2.4 2.4M53.1 90.8l-2.6 2.7M54 90.5l1.6 1.5M55.5 89.8l-3.7 3.7M55.6 92.4l-1.1 1.1M55.9 81.3h15.2v7.2h-16.1v1.1l-1.4 1.2h-12.8"/>
<path d="M55.9 87.7l-.5 .6M55.9 87l-.6 .7M55.9 86.2l-.6 .7M55.9 85.5l-.6 .7M55.9 84.8l-.6 .6M55.9 84l-.6 .7M55.9 83.3l-.6 .6M55.9 82.5l-.6 .7M55.9 81.8l-.6 .7M55.9 81l-.6 .7M55.9 80.3l-.6 .7M56.1 89.8l1.8 1.8"/>
<path d="M56.1 80.5l.8 .8M56.8 89.8l-3.7 3.7M56.8 82.6v4.5M57.1 87.3a.9 .9 0 0 0 .9 1h1.9M57.1 82.6h-.9v4.5h.9M57.1 80.1l-.9 .9M57.3 80.3l1 1M57.4 89.8l1.8 1.8M57.6 81.6l-.5 .5M57.7 87.4l-.4 .5M57.7 86.7l-.6 .6M57.7 85.9l-.6 .7"/>
<path d="M57.7 85.2l-.6 .7M57.7 84.4l-.6 .7M57.7 83.7l-.6 .7M57.7 83l-.6 .6M58.1 89.8l-1.8 1.8M58.2 80.3l-.9 1M58.3 87.6l-.6 .6M58.4 81.5l-1.3 1.4M58.7 80.3l.9 1M58.8 89.8l1.8 1.8M59.1 87.6l-.7 .7M59.2 81.5l-.7 .7"/>
<path d="M59.5 89.8l-1.8 1.8M59.6 80.3l-1 1M59.8 87.6l-.7 .7M59.9 81.5l-.6 .7M60 80.3l1 1M60.1 89.8l1.8 1.8M60.6 81.6l-.6 .6M60.6 87.5l-.7 .8M60.7 84.9h1.8M60.8 89.8l-1.8 1.8M60.9 80.3l-.9 1M61.2 81.7l-.6 .6"/>
<path d="M61.4 80.3l.9 1M61.4 89.8l1.8 1.8M61.7 87.1l-1 1M61.7 81.9l-.5 .6M62.2 89.8l-1.8 1.8M62.3 80.3l-1 1M62.3 82.1l-.5 .5M62.7 80.3l1 1M62.8 89.8l1.8 1.8M62.8 86.8l-1 1M62.9 82.3l-.6 .5M62.9 84.9h.5"/>
<path d="M63.4 82.5l-.5 .5M63.5 89.8l-1.8 1.8M63.6 80.3l-.9 1M63.9 84.9h2.8M63.9 86.4l-1 1.1M64 82.6l-.5 .6M64.1 80.3l.9 1M64.1 89.8l1.8 1.8M64.6 82.8l-.6 .6M64.9 89.8l-1.8 1.8M65 80.3l-1 1M65 86.1l-1 1"/>
<path d="M65.1 83l-.5 .5M65.4 80.3l1 1M65.5 89.8l1.8 1.8M65.7 83.2l-.5 .5M65.8 99a.51 .51 0 0 1 .7 .6 .51 .51 0 0 1-.9 .3v-.5zM66.1 85.7l-1 1.1M66.2 89.8l-1.8 1.8M66.3 83.4l-.6 .5M66.3 80.3l-1 1M66.6 84.2v1.4h-3.4v-1.4h7.9M66.8 80.3l.9 1M66.8 89.8l1.8 1.8"/>
<path d="M66.8 83.5l-.5 .6M67 85.6l-.9 .8M67.1 100v.1M67.2 84.9h.5M67.4 85.6h3.7M67.6 89.8l-1.8 1.8M67.6 83.5l-.7 .7M67.6 80.3l-.9 1M67.7 85.6l-.6 .6M68.1 80.3l1 1M68.2 84.9h2.8M68.2 89.8l1.8 1.8"/>
<path d="M68.3 85.8l-.5 .5M68.5 98.1a1.36 1.36 0 0 0-.5 2 .54 .54 0 0 0 .7-.4 .54 .54 0 0 0-.4-.7h-.5M68.8 83.8l1.7-.9-.3-.6a4.2 4.2 0 0 1-3.8 1.1l-6-1.9a4 4 0 0 0-3.1 .3l-.2 .6v4.9M68.8 83.8a3.4 3.4 0 0 1-2.7 .2l-5.8-1.8h-2.3l-.3 .2v4.9l.3 .3 2.7-.2 5.4-1.7a3.4 3.4 0 0 1 2.7 .2l1.7 1-.3 .6-1.7-1-1.4-.3-6.1 1.9-1.1 .2M68.8 83l-1.1 1.1M68.8 86l-.5 .5M68.9 89.8l-1.8 1.8M69 80.3l-1 1M69.3 86.2l-.5 .5M69.4 80.3l1 1M69.5 89.8l1.8 1.8M69.8 86.5l-.5 .5"/>
<path d="M70.3 89.8l-1.8 1.8M70.3 86.7l-.5 .5M70.3 82.3l-1.5 1.5M70.3 80.3l-.9 1M70.5 82.8l-.1 .2M70.8 80.3l1.7 1.8M70.9 89.8l1.8 1.8M71.1 81.9l.8 .8M71.1 87.3l4.3 4.3M71.1 83.1h.4M71.1 86.7h.4M71.1 87.8l2 2h-18.4l1.8 1.8"/>
<path d="M71.5 84.9h.5M71.5 83.1v3.6M71.5 86.7l1.6 1.6M71.6 89.8l-1.8 1.8M71.7 80.3l-1 1M71.8 87l-.7 .7M72.1 80.3l1.2 1.2M72.2 89.8l1.8 1.8M72.5 84.9h2.8M72.5 87.6l-.8 .8M73 89.8l-1.8 1.8M73 80.3l-1.9 2"/>
<path d="M73.1 81.5v6.8M73.1 81.5l-1.6 1.6M73.1 81.5h3.4M73.1 88.3h3.4M73.2 88.3l-.9 .8M73.3 88.3l3.2 3.1M73.5 80.3l1.2 1.2M74.4 80.3l-1.2 1.2M74.5 88.3l-1.5 1.5M74.7 88.3l1.8 1.7M74.8 80.3l1.2 1.2M75.7 80.3l-1.2 1.2"/>
<path d="M75.8 84.9h.5M75.9 88.3l-3.4 3.3M76 88.3l.5 .4M76.2 80.3l.3 .3M76.5 80.9l-.6 .6M76.5 90.3l-1.3 1.3M76.5 89l-2.7 2.6M76.7 84.9h1.8M102.2 90.7h17M118.6 93.4h16.2M120.8 87.1l.5 .5M121.1 90.6h12.2"/>
<path d="M122.6 88.4v.5h-.3M109.6 113.1v8.8M120.6 111.3l-.5 .9a29.7 29.7 0 0 0-3.8 11.3 17.5 17.5 0 0 0 3.3 9.5 20.5 20.5 0 0 1 3.6 8.8 15.2 15.2 0 0 1-3.5 8.7l-3.5 4.6M121.6 113.1h13.2M122.5 111.3l-.7 1.4a26.9 26.9 0 0 0-3.6 11.2 18.2 18.2 0 0 0 3.3 9.1 22.3 22.3 0 0 1 3.6 8.4l.1 .4a10.1 10.1 0 0 1-.8 3.8 37.2 37.2 0 0 1-6.3 9.5M121.2 132.5h2.3M121.6 133.2h3.3M122.1 134.1h12.7M100.8 154.1h16.2M102.4 153.6h14.9M120 152.7h14.8M125.1 142.6a4.2 4.2 0 0 0 1.7 2.4"/>
<circle cx="66" cy="98.6" r=".45"/>
</g>
<path d="M56 93.5h31.8M79.2 84.9h8.6M87.1 87.1v4.1" fill="none" stroke="#050504" stroke-width=".21"/>
<g fill="#050504">
<path d="M86.7 91.2h.8l-.4 2.3z"/>
<path d="M87.1 84.9l.4 2.2h-.8z"/>
</g>
<path d="M26.3 61.8v29.4" fill="none" stroke="#050504" stroke-width=".21"/>
<g fill="none" stroke="#050504" stroke-width=".23">
<path d="M84.8 90a.57 .57 0 0 1 .6-.5 .57 .57 0 0 1 .6 .5v.4M84.8 90.2a.47 .47 0 0 0-.3-.7 .47 .47 0 0 0-.6 .5v.4M84.9 87.5a.51 .51 0 0 1 .8-.2 .51 .51 0 0 1-.2 .9 .5 .5 0 0 1-.5-.2 .5 .5 0 0 1-.1-.5zM85.9 88.8h.1"/>
<circle cx="84.4" cy="87.7" r=".45"/>
</g>
<g fill="#050504">
<path d="M26.3 59.5l.3 2.3h-.7z"/>
<path d="M25.9 91.2h.7l-.3 2.2z"/>
</g>
<path d="M35.5 94.2v13.2M37.8 106.6h36.4" fill="none" stroke="#050504" stroke-width=".21"/>
<path d="M23.1 76.1v.8h.9v-.4a.57 .57 0 0 1 .6-.5 .57 .57 0 0 1 .5 .5v.4M25 75.4h.1M25.1 74.2h-2l.5 .5M25.1 77.6h-2l.5 .5" fill="none" stroke="#050504" stroke-width=".23"/>
<g fill="#050504">
<path d="M35.5 106.6l2.3-.3v.7z"/>
<path d="M74.2 106.3l2.3 .3-2.3 .4z"/>
</g>
<path d="M59.4 101.2h14.8" fill="none" stroke="#050504" stroke-width=".21"/>
<g fill="none" stroke="#050504" stroke-width=".23">
<path d="M54.2 104.1l.5-.5v2M55.4 104.7a.49 .49 0 0 1 .7 0 .49 .49 0 0 1 0 .7 .49 .49 0 0 1-.7 0zM56.9 105.5v.1M57.6 103.9l.4-.3a.45 .45 0 0 1 .4 .7l-.8 1.3h.9"/>
<circle cx="55.8" cy="104.1" r=".45"/>
</g>
<g fill="#050504">
<path d="M74.2 100.9l2.3 .3-2.3 .4z"/>
<path d="M57.1 101.2l2.3-.3v.7z"/>
</g>
<g fill="none" stroke="#050504" stroke-width=".23">
<path d="M162.7 38.2v1.3M166.2 32h-3.5v4.8M167.6 32h1.3M167.8 32.9v13.9M170.2 32h6.8M171.4 39.3h2.5M172 32.9v6.3M175.8 32.9v13.9M178.3 32h1.3M180.1 32.9v13.9M181 32h3.5v4.8M184.5 38.2v1.3"/>
<path d="M100.8 59.5v33.9M117.4 45.9l.7-2.1 .7 2.1M117.6 45.3h.9M162.7 40.8v6.7M162.7 48.9v1.3M162.7 51.6v6.7M162.7 59.6v1.3M165.7 47.3h6.6M165.7 47.9h16.3M165.9 46.8v-13.9h16.1v29.3h-16.3v-15.4h5.7M166.8 53l.4 .3-.4 .3M167 53.5a3 3 0 0 0 2.3 2.7"/>
<path d="M168.3 58.2h3.2v1.8h-3.2zM168.6 60v-1.6h2.6v1.6M169.3 50.3h1.3v6h-1.3zM169.3 51.2a2.17 2.17 0 0 0-1.5 2.1 2.17 2.17 0 0 0 1.5 2.1M169.3 50.4a2.98 2.98 0 0 0-2.3 2.7M170.6 51.2a2.16 2.16 0 0 1 1.5 2.1 2.16 2.16 0 0 1-1.5 2.1M170.6 50.4l.6 .2M171.2 50.4l.1 .5 .5-.2M171.2 56l-.6 .2M171.4 40.8h2.5M171.4 40.6h2.5M171.4 47.3v-8.1h2.5v8.1"/>
<path d="M171.6 50.8a2.97 2.97 0 0 1 0 4.9M171.8 55.8l-.5-.1-.1 .4M172 47.5l.6-.3a.6 .6 0 0 1 .7 .4l-.3 .1a.78 .78 0 0 1-1-.2zM173 47.3h9M173.9 46.8h8.1M174.8 53l.4 .3-.4 .3M175 53.5a2.96 2.96 0 0 0 2.3 2.7M176.4 58.2h3.2v1.8h-3.2zM176.7 60v-1.6h2.6v1.6M177.3 50.3h1.3v6h-1.3zM177.3 51.2a2.17 2.17 0 0 0-1.5 2.1 2.17 2.17 0 0 0 1.5 2.1M177.3 50.4a2.95 2.95 0 0 0-2.3 2.7"/>
<path d="M178.6 51.2a2.16 2.16 0 0 1 1.5 2.1 2.16 2.16 0 0 1-1.5 2.1M178.6 50.4l.7 .2M179.2 50.4l.1 .5 .5-.2M179.3 56l-.7 .2M179.6 50.8a2.95 2.95 0 0 1 0 4.9M179.8 55.8l-.5-.1-.1 .4M184.5 40.8v6.7M184.5 48.9v1.3M184.5 51.6v6.7M184.5 59.6v1.3M162.7 62.3v4.8h3.5M165.7 61.3h16.3"/>
<path d="M165.7 61.9h1.1M166.8 61.3v.9M166.9 61.3v.9M166.9 61.9h14.1M167.6 67.1h1.3M170.2 67.1h6.8M172.9 65l.3-.2 .2 .2-.5 1h.5M173.8 65.4h.4a.33 .33 0 0 0 .3-.3 .33 .33 0 0 0-.3-.3h-.4v1.2M178.3 67.1h1.3M181 61.3v.9M181.1 61.3v.9M181.1 61.9h.9"/>
<path d="M184.5 62.3v4.8h-3.5M65.8 99a.51 .51 0 0 1 .7 .6 .51 .51 0 0 1-.9 .3v-.5zM67.1 100v.1M68.5 98.1a1.36 1.36 0 0 0-.5 2 .54 .54 0 0 0 .7-.4 .54 .54 0 0 0-.4-.7h-.5M100.8 132.5v21.6M117.6 158l-.7 .1-.2 .4 .1 1.3 .1 .2h.7"/>
<circle cx="169.9" cy="53.3" r="3.1"/>
<circle cx="178" cy="53.3" r="3.1"/>
<circle cx="66" cy="98.6" r=".45"/>
</g>
<g fill="none" stroke="#000" stroke-width=".34">
<path d="M108.6 176.7h14.4M109.4 175.7l5.8-.9v3.8l-5.8-.9z"/>
<circle cx="120.3" cy="176.7" r="1.88"/>
<circle cx="120.3" cy="176.7" r="1.02"/>
</g>
<text font-size="4.9" fill="#231f20" x="272.6" y="194.5">A4</text>
<g font-size="4.2" fill="#231f20">
<text x="36.4" y="14">1</text>
<text x="91.9" y="14">2</text>
<text x="147.4" y="14">3</text>
<text x="202.9" y="14">4</text>
<text x="258.2" y="14">5</text>
<text x="282.9" y="38.8">A</text>
<text x="282.9" y="94.1">B</text>
<text x="282.8" y="149.3">C</text>
<text x="282.8" y="189">D</text>
</g>
<g font-size="2.5" fill="#231f20">
<text x="203.6" y="25.6">TECHNICAL CHARACTERISTICS</text>
<text x="203.6" y="31.5">MATERIAL</text>
<text x="203.6" y="34.4">INSULATOR: PA 66</text>
<text x="203.5" y="37.5">FLAMMABILITY RATING: UL94-V0</text>
<text x="203.6" y="40.4">COLOR: GREEN</text>
<text x="203.6" y="43.3">METAL HOUSING: BRASS (CuZn)</text>
<text x="203.6" y="46.3">TERMINAL SCREW: STEEL ZINC PLATING</text>
<text x="203.6" y="49.3">TERMINAL SCREW SLOT TYPE: &quot;-&quot;</text>
<text x="203.6" y="52.2">WIRE GUARD: PhBz TIN PLATED</text>
<text x="203.6" y="58.2">ENVIRONMENTAL</text>
<text x="203.6" y="61.1">OPERATING TEMPERATURE: -40 UP TO 105°C</text>
<text x="203.6" y="64.1">COMPLIANCE: LEAD FREE AND ROHS</text>
<text x="203.6" y="70">ELECTRICAL</text>
<text x="240" y="70">cULus</text>
<text x="259.3" y="70">VDE</text>
<text x="203.6" y="73">CURRENT RATING:</text>
<text x="203.6" y="75.9">WORKING VOLTAGE:</text>
<text x="239.8" y="73">12 A</text>
<text x="240" y="75.9">300 VAC</text>
<text x="258.6" y="75.9">300 VAC</text>
<text x="259.7" y="73">20 A</text>
<text x="203.6" y="78.9">WITHSTANDING VOLTAGE:</text>
<text x="203.6" y="81.9">CONTACT RESISTANCE:</text>
<text x="239.9" y="78.9">1.6 KV</text>
<text x="245.1" y="81.9">20 mOhm max</text>
<text x="259" y="78.9">2.5 KV</text>
<text x="203.6" y="87.8">STANDARD</text>
<text x="209" y="93.7">CERTIFIED 40023195</text>
<text x="210.4" y="90.8">CERTIFIED E315414</text>
<text x="203.6" y="99.6">MECHANICAL</text>
<text x="203.6" y="102.6">SOLID WIRE:</text>
<text x="203.6" y="105.6">STRANDED WIRE:</text>
<text x="240.1" y="105.6">24-12 AWG / 0.205-3.31 MM²</text>
<text x="240.1" y="102.6">24-12 AWG / 0.205-3.31 MM²</text>
<text x="203.6" y="108.5">TORQUE:</text>
<text x="243.7" y="108.5">5.0 Lb-In / 0.56 Nm</text>
<text x="203.6" y="114.5">WIRE STRIPE LENGTH: 7-8 MM</text>
<text x="203.6" y="117.4">SCREW: M3.0</text>
<text x="203.6" y="120.4">PITCH: 5.00 MM</text>
<text x="203.6" y="126.3">PACKAGING</text>
<text x="203.6" y="129.3">BOX</text>
<text x="203.6" y="135.2">DIMENSION</text>
<text x="203.6" y="138.2">A = (NB. PINS -1) x PITCH</text>
<text x="203.6" y="141.1">B = NB. PINS x PITCH</text>
<text x="203.6" y="144.1">C = (NB. PINS x PITCH) +0,1</text>
<text x="17.9" y="166.8">RoHS Compliant</text>
<text x="13.4" y="171">G</text>
<text x="97.8" y="170.8">PROJECTION:</text>
<text x="137.8" y="170.8">GENERAL TOLERANCE</text>
<text x="13.5" y="178.7">E</text>
<text x="13.6" y="174.6">F</text>
<text x="149.6" y="175.6">.X =</text>
<text x="154.9" y="174.8">+</text>
<text x="155.1" y="179.4">+</text>
<text x="156.4" y="175.6">/ 0.2</text>
<text x="157" y="176.4">-</text>
<text x="13.5" y="182.7">D</text>
<text x="26.3" y="183.1">22-APR-16</text>
<text x="52.9" y="183.1">DRAWING</text>
<text x="81.9" y="183.1">AK</text>
<text x="148.1" y="180.2">.XX =</text>
<text x="156.5" y="180.2">/ 0.15</text>
<text x="157.2" y="181">-</text>
<text x="13.5" y="186.7">C</text>
<text x="13.5" y="190.8">B</text>
<text x="26.2" y="190.8">12-OCT-09</text>
<text x="26.5" y="187">05-NOV-12</text>
<text x="52.2" y="190.8">STANDARD</text>
<text x="56.1" y="187">V-UL</text>
<text x="81.7" y="187">GG</text>
<text x="82.3" y="190.8">JP</text>
<text x="97.8" y="187.3">APPROVAL: FBr</text>
<text x="137.8" y="186.8">UNIT: MM</text>
<text x="137.8" y="190.9">SCALE:</text>
<text x="177.8" y="186.8">DESCRIPTION: SERIE 3527 - 5.00MM VERTICAL CABLE ENTRY PLUG -</text>
<text x="183.9" y="189.8">WR-TBL</text>
<text x="272.4" y="186.8">SIZE</text>
<text x="13.5" y="194.8">A</text>
<text x="26.2" y="194.8">03-NOV-08</text>
<text x="56.4" y="194.8">PDF</text>
<text x="81.8" y="194.8">JP</text>
<text x="137.8" y="194.8">SHEET: 1/2</text>
<text x="177.8" y="194.8">WERI PART NO: 691</text>
<text x="202.7" y="194.8">352</text>
<text x="207.6" y="194.8">710</text>
<text x="212.4" y="194.8">0xx</text>
<text x="11.9" y="198.8">REV</text>
<text x="29.2" y="198.8">DATE</text>
<text x="56.3" y="198.8">FILE</text>
<text x="82.1" y="198.8">BY</text>
<text x="137.8" y="198.8">DRAW: MARVIN</text>
</g>
<g font-size="1.5" fill="#231f20">
<text x="204.2" y="90.7">c</text>
<text x="207.8" y="90.7">us</text>
</g>
</svg>
